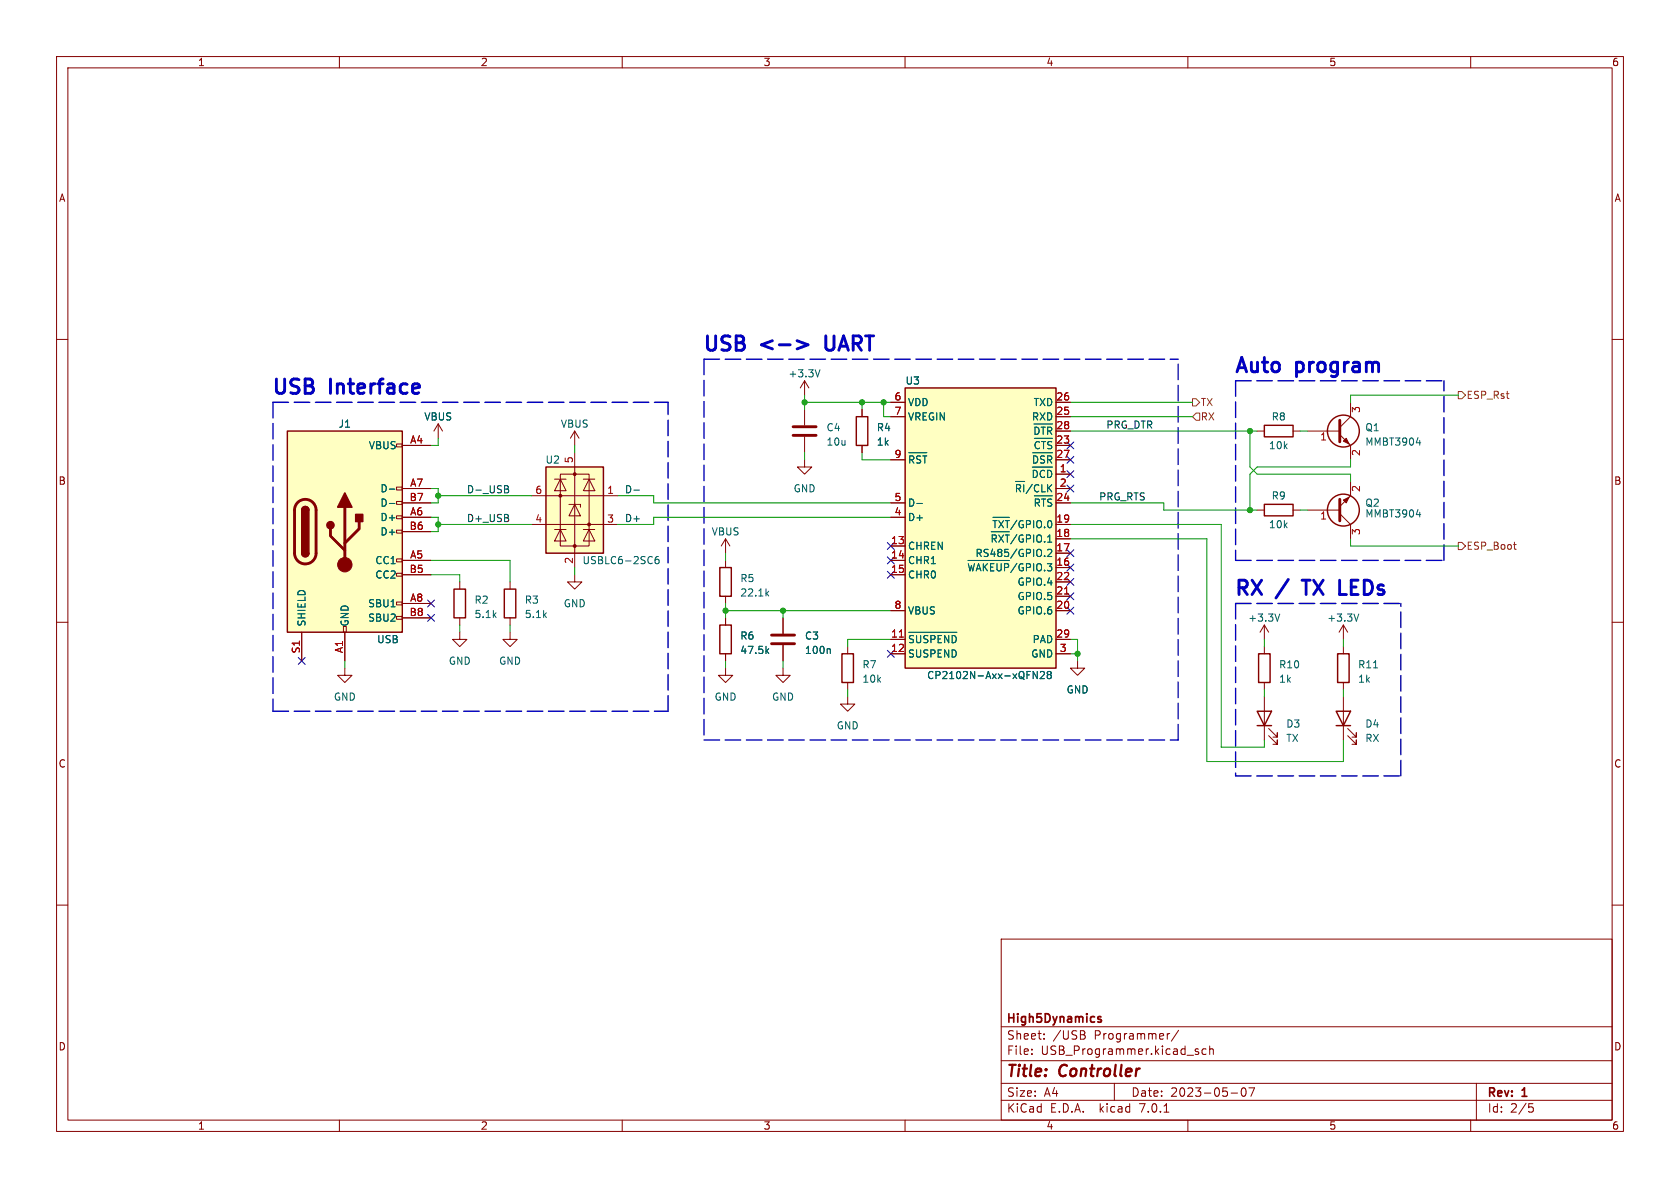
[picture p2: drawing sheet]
<svg xmlns="http://www.w3.org/2000/svg" width="297mm" height="210mm" viewBox="0 0 297 210" stroke-linecap="round" stroke-linejoin="round" font-family="sans-serif">
<g fill="none" stroke="#840000" stroke-width=".18">
<path d="M10 10h277v190h-277zM12 12h273v186h-273zM60 10v2M110 10v2M160 10v2M210 10v2M260 10v2M10 60h2M285 60h2M70.1 78.5h1v.5h-1zM71.1 78.7h5.1M77.5 74.9l-.8 1.3"/>
<path d="M77.5 74.9v2.6M77.5 74.9l.7 1.3M101.6 76.2l-.8 1.3M101.6 76.2v2.5M101.6 76.2l.8 1.3M142.2 67.3l-.7 1.3M142.2 67.3v2.6M142.2 72.4v2.8M142.2 77.2v2.8M142.2 67.3l.8 1.3M152.4 72.4v1.3M152.4 78.7v1.3"/>
<path d="M157.5 73.7h2.5M157.5 71.1h2.5M186.7 78.7h2.5M186.7 73.7h2.5M186.7 71.1h2.5M186.7 76.2h2.5M222.2 76.2h1.3M228.6 76.2h1.3M231.1 76.2h5.8M236.9 76.8l1.9 1.9v2.6M238.8 71.1v2.6l-1.9 1.9M70.1 98.8h1v.5h-1z"/>
<path d="M70.1 93.7h1v.5h-1zM70.1 91.2h1v.5h-1zM70.1 88.6h1v.6h-1zM70.1 86.1h1v.5h-1zM71.1 99.1h5.1M71.1 86.4h5.1M71.1 88.9h5.1M71.1 91.4h5.1M71.1 94h5.1M94 92.7h15.2M94 87.6h15.2M98 93.6h2.1"/>
<path d="M98 84.7h2.1M99.1 83.8h5v12.7h-5zM99.1 93.6l1 2h-2.1zM99.1 84.7l1 2h-2.1zM100.6 89.2h2v.5M101.6 89.2l1 2h-2zM101.6 80v20.3M103.1 93.6h2.1M103.1 84.7h2.1M104.1 93.6l1.1 2h-2.1zM104.1 84.7l1.1 2h-2.1zM128.3 95.3l-.8 1.2"/>
<path d="M128.3 95.3v2.5M128.3 99.1v1.2M128.3 95.3l.7 1.2M142.2 81.3v1.3h1.3l-1.3 1.2-1.2-1.2h1.2M157.5 96.5h2.5M157.5 99.1h2.5M157.5 88.9h2.5M157.5 81.3h2.5M157.5 91.4h2.5M186.7 83.8h2.5M186.7 97.8h2.5M186.7 95.3h2.5"/>
<path d="M186.7 92.7h2.5M186.7 86.4h2.5M186.7 88.9h2.5M186.7 81.3h2.5M222.2 90.2h1.3M228.6 90.2h1.3M231.1 90.2h5.8M236.9 90.8l1.9 1.9v2.6M238.8 85.1v2.5l-1.9 1.9M10 110h2M53.3 111.8v5M60.7 110.7h.5v1.1h-.5z"/>
<path d="M61 118.1v1.3h1.2l-1.2 1.3-1.3-1.3h1.3M61 111.8v5M70.1 109h1v.5h-1zM70.1 106.4h1v.5h-1zM70.1 101.3h1v.6h-1zM71.1 101.6h5.1M71.1 106.7h5.1M71.1 109.2h5.1M81.3 111.8v1.2h1.2l-1.2 1.3-1.3-1.3h1.3M81.3 102.9v1.2M81.3 109.2v1.3M90.2 111.8v1.2h1.2l-1.2 1.3-1.3-1.3h1.3"/>
<path d="M90.2 102.9v1.2M90.2 109.2v1.3M101.6 101.6v1.3h1.3l-1.3 1.2-1.3-1.2h1.3M128.3 118.1v1.3h1.2l-1.2 1.3-1.3-1.3h1.3M128.3 105.4v1.3M128.3 109.2v1.3M128.3 115.6v1.2M138.4 118.1v1.3h1.3l-1.3 1.3-1.2-1.3h1.2M138.4 109.2v2.8M138.4 114v2.8M149.9 114.3v1.3M157.5 113h2.5"/>
<path d="M157.5 115.6h2.5M157.5 101.6h2.5M157.5 108h2.5M186.7 113h2.5M186.7 115.6h2.5M186.7 100.3h2.5M186.7 108h2.5M186.7 105.4h2.5M186.7 102.9h2.5M190.5 116.8v1.3h-1.3l1.3 1.3 1.3-1.3h-1.3M223.5 110.5v2.5M223.5 114.3v1.3"/>
<path d="M223.5 110.5l-.7 1.3M223.5 110.5l.8 1.3M237.5 110.5l-.8 1.3M237.5 110.5v2.5M237.5 114.3v1.3M237.5 110.5l.8 1.3M285 110h2M149.9 123.2v1.3h1.2l-1.2 1.2-1.3-1.2h1.3M149.9 120.7v1.2M223.5 120.7v1.2M223.5 123.2v7.6M224.3 130l1.5 1.6v-.8v.8h-.8"/>
<path d="M224.3 128.8l1.5 1.5v-.8v.8h-.8M237.5 120.7v1.2M237.5 123.2v7.6M238.3 130l1.5 1.6v-.8v.8h-.8M238.3 128.8l1.5 1.5v-.8v.8h-.8M10 160h2M285 160h2M177 166h108v32h-108zM60 198v2M110 198v2M160 198v2M177 194.5h108"/>
<path d="M177 191.5h108M177 187.5h108M177 181.5h108M182.4 186.3v.1M182.4 185.5v.1M184.6 183.6v.1M184.6 182.8v.1M191.5 182.9a.4 .4 0 0 1 .4 .4 .4 .4 0 0 1-.3 .4M191.6 182.3l.2 .2-.2 .3M197 191.5v3M205.8 196.6h.8M206.8 182.7l-.3 .1-.1 .2"/>
<path d="M208.4 182.1l-1.3 2M210 198v2M211.5 185.9l.4 .1v.2l-.2 .2h-.3M211.5 185.4l.4 .1M213.2 185.5l-.4-.1-.3 .3v.4l.1 .2h.6M213.9 185.5l.2-.1 .3 .1 .1 .9M213.9 184.9v1.5M217.6 193.2h1.2M219.6 192.4l.2-.1a.81 .81 0 0 1 .6 .6 .81 .81 0 0 1-.3 .8l-.2 .1a.81 .81 0 0 1-.6-.6 .81 .81 0 0 1 .3-.8zM220.8 192.3h1l-.7 1.5M260 198v2M261 191.5v6.5"/>
<path d="M270.3 195.1h.7M270.4 195.7h.4l.3 .3-.2 .5-.5 .1"/>
</g>
<path d="M194.3 179.7l.3 .1M194.3 180.2l.3 .1 .1 .2-.2 .2h-.3" fill="none" stroke="#840000" stroke-width=".3"/>
<g fill="#ffffc2" stroke="#ffffc2" stroke-width=".18">
<path d="M160 68.6h26.7v49.5h-26.7z"/>
<path d="M96.5 82.6h10.2v15.2h-10.2z"/>
<path d="M50.8 76.2h20.3v35.6h-20.3z"/>
</g>
<g fill="none" stroke="#840000" stroke-width=".25">
<path d="M50.8 76.2h20.3v35.6h-20.3zM151.4 73.7h2v5h-2zM160 68.6h26.7v49.5h-26.7zM223.5 75.2h5.1v2h-5.1zM53.3 97.8a.64 .64 0 0 0 .7 .6 .64 .64 0 0 0 .6-.6M53.3 90.2a.64 .64 0 0 1 .7-.7 .64 .64 0 0 1 .6 .7M96.5 82.6h10.2v15.2h-10.2zM223.5 89.2h5.1v2h-5.1zM80.3 104.1h2v5.1h-2zM89.2 104.1h2v5.1h-2zM127.3 100.3h2v5.1h-2zM127.3 110.5h2v5.1h-2z"/>
<path d="M148.8 115.6h2.1v5.1h-2.1zM222.5 115.6h2v5.1h-2zM236.5 115.6h2v5.1h-2zM222.2 125.7h2.6l-1.3 2.6zM222.2 128.3h2.6M236.2 125.7h2.6l-1.3 2.6zM236.2 128.3h2.6"/>
<circle cx="237.5" cy="76.2" r="2.82"/>
<circle cx="237.5" cy="90.2" r="2.82"/>
</g>
<g fill="none" stroke="#006464" stroke-width=".18">
<path d="M145 65.4l-.5 1.2M182.8 74.9h3.3M182.9 77.5h3.2M183.6 75.8l-.1-.2-.5-.1v1.3M184.1 75.5h.7M184.4 75.5v1.3M184.5 78.1v1.2M185.9 75.8l-.2-.3h-.5v1.3M250.4 78.3h.8M68.8 89h1M68.8 86.5h1M116.4 98.4h-.4a.86 .86 0 0 0 0 1.2l.5-.1v-.4l-.2-.2h-.3l-.2 .2"/>
<path d="M160.7 80h3.1M161.6 80.8l-.3-.2h-.5v1.3M162.1 89h1M162.8 80.7l-.5-.1-.3 .2M163.1 80.6h.8M163.5 80.6v1.3M171.1 99.1h7.3M171.2 99.6l.3 1.3M172.3 99.6l-.3 1.3M173.8 99.6v1.3M174.6 99.6l-.8 .8M175.2 94h3.2"/>
<path d="M175.4 94.6v1.2M175.5 92h.8M175.5 91.5h2.9M175.7 99.6h-.6v1.3M175.9 92v1.3M176.3 99.6v1.1M176.6 94.6l.8 1.2M176.6 92l.8 1.3M177 99.6v1.1M177.4 94.6l-.8 1.2M177.4 92l-.8 1.3M177.7 92h.7"/>
<path d="M178.1 92v1.3M178.1 94.6v1.2M178.3 99.9l-.2-.3h-.5v1.3M179.5 85.1h1.7M179.8 99.6l-1.1 1.6M179.8 94.5l-1.1 1.6M179.8 92l-1.1 1.6M180.4 85.9l-.2-.2h-.5v1.2M180.9 99.7h-.5l-.2 .3M180.9 92.1h-.5l-.2 .2M181 85.7v1.2M181.5 94.6v1.2"/>
<path d="M182.2 99.9l-.3-.3h-.4v1.3M182.2 92.3l-.3-.3h-.4v1.3M182.5 85.6l-1.1 1.7M182.5 82.6h3.6M182.6 80h3.5M182.7 83.1v1.3M182.7 80.6v1.3M182.7 92v1.3M182.7 94.6v1.2M182.7 99.6v1.3M182.9 87.6h3.2M183 88.2v1.3"/>
<path d="M183.3 92.5a.42 .42 0 0 1 .4-.5 .42 .42 0 0 1 .4 .5M184.2 85.7v1.2M184.5 88.2v1.3M184.7 98.3v.1M185.2 99.6h.7l-.4 .5M185.2 80.6v1.3M185.2 83.1v1.3M185.2 85.7v1.2M185.3 92.3l.2-.3 .4 .3M185.6 94.6v1.2M185.9 85.7l-.7 .7M185.9 97.5l-.7 .9h.7"/>
<path d="M250.4 91h.8M69.1 107.3h.8M135.5 104.9l.4 .5M135.5 115l.4 .5M135.9 104.5l-.5 .5M135.9 114.7l-.5 .5M146.6 114.7l.2 .2v.6M160.7 111.8h8.5M161.5 112.4l-.5-.1-.2 .3M162 112.3v1.1M162.8 112.3v1.1M164 112.4l-.4-.1-.3 .3"/>
<path d="M165.3 112.6l-.2-.3h-.5v1.3M166.5 112.3h-.7v1.3M167.7 112.3v1.3l-.7-1.3v1.3M169 112.7l-.2-.3-.5-.1v1.3M172.6 100.9l.4-1.3 .4 1.3M182.6 118.7l.8 1.3v-1.3M183.3 100.1a.42 .42 0 0 1 .4-.5 .42 .42 0 0 1 .4 .5M183.9 118.8l.5-.1 .2 .4-.7 .9h.7M185.4 119.2l-.3-.2 .3-.3h.2l.3 .2-.3 .3M185.4 119.2l-.3 .3 .1 .3 .2 .2 .3-.1 .2-.2v-.2l-.3-.3M185.4 119.2h.2M226.2 108.5l-.4 1.3"/>
<path d="M240.2 108.5l-.4 1.3"/>
</g>
<path d="M159 112.6h.7M188.2 105h.7" fill="none" stroke="#a90000" stroke-width=".18"/>
<g fill="#840000" stroke="#840000" stroke-width=".18">
<path d="M237.5 88.4l1-.5-.5 1z"/>
<path d="M237.5 78l.5-.5 .5 1z"/>
<circle cx="104.1" cy="92.7" r=".25"/>
<circle cx="101.6" cy="96.5" r=".25"/>
<circle cx="101.6" cy="83.8" r=".25"/>
<circle cx="99.1" cy="87.6" r=".25"/>
<circle cx="61" cy="99.8" r="1.27"/>
</g>
<path d="M140.2 75.4h4.1M140.2 77h4.1M236.9 74.3v3.8M52.6 88.8a1.9 1.9 0 0 1 2.1-.4 1.9 1.9 0 0 1 1.2 1.8v7.6a1.91 1.91 0 0 1-1.9 1.9 1.91 1.91 0 0 1-1.9-1.9v-7.8l.2-.6zM58.4 93.5v1.2l2.6 2.6M61 89.7v10.1M63.5 92.2v1.3l-2.5 2.5M236.9 88.3v3.8M136.4 113.8h4.1M136.4 112.3h4.1" fill="none" stroke="#840000" stroke-width=".51"/>
<g fill="#840000" stroke="#840000" stroke-width=".25">
<path d="M53.3 97.8h1.3a.64 .64 0 0 1-.6 .6 .64 .64 0 0 1-.7-.6z"/>
<path d="M53.3 90.2h1.3v7.6h-1.3z"/>
<path d="M53.5 89.7a.64 .64 0 0 1 .7-.1 .64 .64 0 0 1 .4 .6h-1.3z"/>
<path d="M61 87.1l1.2 2.6h-2.5z"/>
<path d="M62.9 90.9h1.2v1.3h-1.2z"/>
<circle cx="58.4" cy="92.8" r=".63"/>
</g>
<path d="M210.8 70.5h.7l.6 .6-.6 .7h-.7zM211.5 73h.6v1.3h-.6l-.7-.6zM257.8 69.2h.6l.7 .7-.7 .6h-.6zM257.8 95.9h.6l.7 .6-.7 .7h-.6zM267.6 96.3h.4M267.9 97.1h.1" fill="none" stroke="#725600" stroke-width=".18"/>
<path d="M89.2 85.9l.6 .1 .1 .2-.3 .3M89.2 86.5h.4M89.6 86.5l.3 .2v.3l-.7 .1M112.1 86.6h.9" fill="none" stroke="#0f0f0f" stroke-width=".18"/>
<path d="M140.9 60.2l1.9 .8-1.9 .7M230.2 102.6h1.4M236.8 105.1h1.2" fill="none" stroke="#0000c2" stroke-width=".51"/>
<g fill="none" stroke="#0000c2" stroke-width=".25" stroke-dasharray="2.7 1">
<path d="M48.3 71.1h69.8M48.3 71.1v54.6M124.5 63.5h83.8M124.5 63.5v67.3M218.4 67.3h36.9M218.4 67.3v31.8M218.4 99.1h36.9M255.3 99.1v-31.8M218.4 106.7v30.5M218.4 106.7h29.2M48.3 125.7h69.8M118.1 125.7v-54.6"/>
<path d="M124.5 130.8h83.8M208.3 130.8v-67.3M218.4 137.2h29.2M247.6 137.2v-30.5"/>
</g>
<g fill="none" stroke="#009600" stroke-width=".18">
<path d="M77.5 77.5v1.2h-1.3M101.6 78.7v1.3M142.2 69.9v2.5M142.2 71.1h15.3M152.4 71.1v1.3M156.2 71.1v2.6h1.3M189.2 73.7h21.6M189.2 71.1h21.6M189.2 76.2h33M221 76.2v6.4l1.2 1.2h16.6v1.3M229.9 76.2h1.2M257.8 69.9h-19v1.2"/>
<path d="M76.2 86.4h1.3v2.5h-1.3M76.2 91.4h1.3v2.6h-1.3M76.2 99.1h14v3.8M77.5 87.6h16.5M77.5 92.7h16.5M109.2 87.6h6.4v1.3h41.9M128.3 97.8v1.3M142.2 80v1.3M152.4 80v1.3h5.1M157.5 91.4h-41.9v1.3h-6.4M189.2 88.9h16.5v1.3h16.5M189.2 92.7h26.7v39.4h7.6v-1.3"/>
<path d="M189.2 95.3h24.2v39.3h24.1v-3.8M229.9 90.2h1.2M238.8 81.3v1.3h-16.6l-1.2 1.2v6.4M238.8 95.3v1.2h19M61 116.8v1.3M76.2 101.6h5.1v1.3M81.3 110.5v1.3M90.2 110.5v1.3M101.6 100.3v1.3M128.3 108h29.2M128.3 106.7v2.5M128.3 116.8v1.3"/>
<path d="M138.4 108v1.2M138.4 116.8v1.3M157.5 113h-7.6v1.3M189.2 113h1.3v3.8M189.2 115.6h1.3M223.5 113v1.3M237.5 113v1.3M149.9 121.9v1.3M223.5 121.9v1.3M237.5 121.9v1.3"/>
</g>
<g fill="none" stroke="#000084" stroke-width=".18">
<path d="M188.6 78.1l1.2 1.2M189.8 78.1l-1.2 1.2M156.9 95.9l1.2 1.2M156.9 98.5l1.2 1.2M158.1 95.9l-1.2 1.2M158.1 98.5l-1.2 1.2M188.6 83.2l1.2 1.2M188.6 80.7l1.2 1.2M188.6 99.7l1.2 1.2M188.6 85.8l1.2 1.2M188.6 97.2l1.2 1.2M189.8 83.2l-1.2 1.2"/>
<path d="M189.8 80.7l-1.2 1.2M189.8 99.7l-1.2 1.2M189.8 85.8l-1.2 1.2M189.8 97.2l-1.2 1.2M52.7 116.2l1.2 1.2M53.9 116.2l-1.2 1.2M75.6 108.6l1.2 1.2M75.6 106.1l1.2 1.2M76.8 108.6l-1.2 1.2M76.8 106.1l-1.2 1.2M156.9 101l1.2 1.2M156.9 115l1.2 1.2"/>
<path d="M158.1 115l-1.2 1.2M158.1 101l-1.2 1.2M188.6 107.3l1.2 1.3M188.6 104.8l1.2 1.2M188.6 102.3l1.2 1.2M189.8 107.3l-1.2 1.3M189.8 104.8l-1.2 1.2M189.8 102.3l-1.2 1.2"/>
</g>
<g fill="#009600" stroke="#009600" stroke-width=".18">
<circle cx="221" cy="90.2" r=".46"/>
<circle cx="142.2" cy="71.1" r=".46"/>
<circle cx="152.4" cy="71.1" r=".46"/>
<circle cx="128.3" cy="108" r=".46"/>
<circle cx="138.4" cy="108" r=".46"/>
<circle cx="190.5" cy="115.6" r=".46"/>
<circle cx="156.2" cy="71.1" r=".46"/>
<circle cx="77.5" cy="87.6" r=".46"/>
<circle cx="77.5" cy="92.7" r=".46"/>
<circle cx="221" cy="76.2" r=".46"/>
</g>
<g font-size="3.5" fill="#0000c2">
<text x="124.5" y="62.2">USB</text>
<text x="134.8" y="62.2">&lt;-&gt;</text>
<text x="146.9" y="62.2">UART</text>
<text x="48.3" y="69.9">USB</text>
<text x="58.6" y="69.9">Interface</text>
<text x="218.4" y="66">Auto</text>
<text x="229.4" y="66">program</text>
<text x="218.4" y="105.4">RX</text>
<text x="226.1" y="105.4">/</text>
<text x="231.5" y="105.4">TX</text>
<text x="238.5" y="105.4">LEDs</text>
</g>
<g font-size="2.8" fill="#840000">
<text x="178" y="190.8">Title:</text>
<text x="187.4" y="190.8">Controller</text>
</g>
<g font-size="2.1" fill="#840000">
<text x="178" y="183.9">Sheet:</text>
<text x="178" y="181.1">High5Dynamics</text>
<text x="186.2" y="183.9">/USB</text>
<text x="193.4" y="183.9">Programmer/</text>
<text x="178" y="186.6">File:</text>
<text x="184" y="186.6">USB_Programmer.kicad_sch</text>
<text x="178" y="196.8">KiCad</text>
<text x="178" y="194">Size:</text>
<text x="184.6" y="194">A4</text>
<text x="185.7" y="196.8">E.D.A.</text>
<text x="194.4" y="196.8">kicad</text>
<text x="200" y="194">Date:</text>
<text x="201.5" y="196.8">7.0.1</text>
<text x="206.9" y="194">2023-05-07</text>
<text x="263" y="194.2">Rev:</text>
<text x="263" y="196.8">Id:</text>
<text x="267" y="196.8">2/5</text>
<text x="269.2" y="194.2">1</text>
</g>
<g font-size="1.8" fill="#840000">
<text x="35" y="11.8">1</text>
<text x="85" y="11.8">2</text>
<text x="135" y="11.8">3</text>
<text x="185" y="11.8">4</text>
<text x="235" y="11.8">5</text>
<text x="285" y="11.8">6</text>
<text x="10.4" y="35.8">A</text>
<text x="285.4" y="35.8">A</text>
<text x="10.3" y="85.8">B</text>
<text x="285.3" y="85.8">B</text>
<text x="10.3" y="135.8">C</text>
<text x="285.3" y="135.8">C</text>
<text x="10.3" y="185.8">D</text>
<text x="285.3" y="185.8">D</text>
<text x="35" y="199.8">1</text>
<text x="85" y="199.8">2</text>
<text x="135" y="199.8">3</text>
<text x="185" y="199.8">4</text>
<text x="235" y="199.8">5</text>
<text x="285" y="199.8">6</text>
</g>
<g font-size="1.8" fill="#006464">
<text x="139.3" y="66.9">+3.3V</text>
<text x="160" y="68.1">U3</text>
<text x="160.5" y="71.9">VDD</text>
<text x="182.6" y="71.9">TXD</text>
<text x="59.8" y="75.8">J1</text>
<text x="75" y="74.5">VBUS</text>
<text x="99.1" y="75.8">VBUS</text>
<text x="146.1" y="76.4">C4</text>
<text x="154.9" y="76.4">R4</text>
<text x="160.5" y="74.5">VREGIN</text>
<text x="182.3" y="74.5">RXD</text>
<text x="182.5" y="77.6">~{DTR}</text>
<text x="224.8" y="74.5">R8</text>
<text x="241.3" y="76.4">Q1</text>
<text x="65.1" y="79.6">VBUS</text>
<text x="96.4" y="82.1">U2</text>
<text x="146.1" y="78.9">10u</text>
<text x="154.9" y="78.9">1k</text>
<text x="160.5" y="82.7">~{RST}</text>
<text x="182.3" y="82.7">~{DSR}</text>
<text x="182.6" y="80.2">~{CTS}</text>
<text x="224.3" y="79.6">10k</text>
<text x="241.3" y="78.9">MMBT3904</text>
<text x="67.1" y="87.2">D-</text>
<text x="67.1" y="89.7">D-</text>
<text x="140.2" y="87.2">GND</text>
<text x="160.5" y="89.7">D-</text>
<text x="179.3" y="87.8">~{RI}/CLK</text>
<text x="182.2" y="85.3">~{DCD}</text>
<text x="224.8" y="88.5">R9</text>
<text x="241.3" y="89.7">Q2</text>
<text x="67.1" y="92.3">D+</text>
<text x="67.1" y="94.8">D+</text>
<text x="125.8" y="94.8">VBUS</text>
<text x="160.5" y="92.3">D+</text>
<text x="175.3" y="94.1">~{TXT}/GPIO.0</text>
<text x="182.6" y="90.3">~{RTS}</text>
<text x="224.3" y="93.5">10k</text>
<text x="241.3" y="91.6">MMBT3904</text>
<text x="66.2" y="99.9">CC1</text>
<text x="102.9" y="99.9">USBLC6-2SC6</text>
<text x="160.5" y="97.3">CHREN</text>
<text x="160.5" y="99.9">CHR1</text>
<text x="170.9" y="101.8">~{WAKEUP}/GPIO.3</text>
<text x="172.3" y="98.6">RS485/GPIO.2</text>
<text x="175" y="96.7">~{RXT}/GPIO.1</text>
<text x="65" y="107.5">SBU1</text>
<text x="66.2" y="102.4">CC2</text>
<text x="83.8" y="106.9">R2</text>
<text x="92.7" y="106.9">R3</text>
<text x="99.6" y="107.5">GND</text>
<text x="130.8" y="103.1">R5</text>
<text x="130.8" y="105.6">22.1k</text>
<text x="160.5" y="102.4">CHR0</text>
<text x="179.8" y="106.2">GPIO.5</text>
<text x="179.8" y="103.7">GPIO.4</text>
<text x="54.2" y="110.7" transform="rotate(-90 54.2 110.7)">SHIELD</text>
<text x="61.8" y="110.7" transform="rotate(-90 61.8 110.7)">GND</text>
<text x="65" y="110">SBU2</text>
<text x="66.6" y="113.9">USB</text>
<text x="83.8" y="109.4">5.1k</text>
<text x="92.7" y="109.4">5.1k</text>
<text x="130.8" y="113.2">R6</text>
<text x="142.2" y="113.2">C3</text>
<text x="160.5" y="108.8">VBUS</text>
<text x="179.8" y="108.8">GPIO.6</text>
<text x="182.4" y="113.9">PAD</text>
<text x="220.6" y="110">+3.3V</text>
<text x="234.6" y="110">+3.3V</text>
<text x="79.3" y="117.7">GND</text>
<text x="88.2" y="117.7">GND</text>
<text x="130.8" y="115.8">47.5k</text>
<text x="142.2" y="115.8">100n</text>
<text x="152.4" y="118.3">R7</text>
<text x="160.5" y="114.5">~{SUSPEND}</text>
<text x="160.5" y="116.4">SUSPEND</text>
<text x="182.2" y="116.4">GND</text>
<text x="226.1" y="118.3">R10</text>
<text x="240" y="118.3">R11</text>
<text x="59" y="124">GND</text>
<text x="126.3" y="124">GND</text>
<text x="136.4" y="124">GND</text>
<text x="152.4" y="120.8">10k</text>
<text x="163.8" y="120.2">CP2102N-Axx-xQFN28</text>
<text x="188.5" y="122.7">GND</text>
<text x="226.1" y="120.8">1k</text>
<text x="240" y="120.8">1k</text>
<text x="147.9" y="129.1">GND</text>
<text x="227.3" y="128.8">D3</text>
<text x="227.3" y="131.3">TX</text>
<text x="241.3" y="128.8">D4</text>
<text x="241.3" y="131.3">RX</text>
</g>
<g font-size="1.8" fill="#a90000">
<text x="158.1" y="70.9">6</text>
<text x="186.7" y="70.9">26</text>
<text x="158.1" y="73.4">7</text>
<text x="186.7" y="73.4">25</text>
<text x="186.7" y="75.9">28</text>
<text x="240.7" y="73.1" transform="rotate(-90 240.7 73.1)">3</text>
<text x="72.4" y="78.5">A4</text>
<text x="101.3" y="81.9" transform="rotate(-90 101.3 81.9)">5</text>
<text x="158.1" y="81">9</text>
<text x="186.7" y="78.5">23</text>
<text x="186.7" y="81">27</text>
<text x="187.3" y="83.6">1</text>
<text x="233.3" y="78.1">1</text>
<text x="240.7" y="80.7" transform="rotate(-90 240.7 80.7)">2</text>
<text x="72.4" y="88.6">B7</text>
<text x="72.4" y="86.1">A7</text>
<text x="94.6" y="87.4">6</text>
<text x="107.3" y="87.4">1</text>
<text x="158.1" y="88.6">5</text>
<text x="186.7" y="88.6">24</text>
<text x="187.3" y="86.1">2</text>
<text x="240.7" y="87" transform="rotate(-90 240.7 87)">2</text>
<text x="72.4" y="93.7">B6</text>
<text x="72.4" y="91.2">A6</text>
<text x="94.6" y="92.5">4</text>
<text x="107.3" y="92.5">3</text>
<text x="158.1" y="91.2">4</text>
<text x="186.7" y="95">18</text>
<text x="186.7" y="92.5">19</text>
<text x="233.3" y="92.1">1</text>
<text x="240.7" y="94.6" transform="rotate(-90 240.7 94.6)">3</text>
<text x="72.4" y="101.3">B5</text>
<text x="72.4" y="98.8">A5</text>
<text x="101.3" y="99.7" transform="rotate(-90 101.3 99.7)">2</text>
<text x="157.5" y="96.3">13</text>
<text x="157.5" y="98.8">14</text>
<text x="157.5" y="101.3">15</text>
<text x="186.7" y="100.1">16</text>
<text x="186.7" y="97.5">17</text>
<text x="72.4" y="106.4">A8</text>
<text x="158.1" y="107.7">8</text>
<text x="186.7" y="107.7">20</text>
<text x="186.7" y="105.2">21</text>
<text x="186.7" y="102.6">22</text>
<text x="72.4" y="109">B8</text>
<text x="157.5" y="112.8">11</text>
<text x="186.7" y="112.8">29</text>
<text x="53.1" y="115.6" transform="rotate(-90 53.1 115.6)">S1</text>
<text x="60.7" y="115.5" transform="rotate(-90 60.7 115.5)">A1</text>
<text x="157.5" y="115.3">12</text>
<text x="187.3" y="115.3">3</text>
</g>
<g font-size="1.8" fill="#725600">
<text x="212.3" y="71.9">TX</text>
<text x="259.3" y="70.7">ESP_Rst</text>
<text x="212.3" y="74.5">RX</text>
<text x="259.3" y="97.3">ESP_Boot</text>
</g>
<g font-size="1.8" fill="#0f0f0f">
<text x="195.6" y="75.9">PRG_DTR</text>
<text x="82.5" y="87.3">D-_USB</text>
<text x="110.5" y="87.3">D-</text>
<text x="194.3" y="88.6">PRG_RTS</text>
<text x="82.5" y="92.4">D+_USB</text>
<text x="110.5" y="92.4">D+</text>
</g>
</svg>
